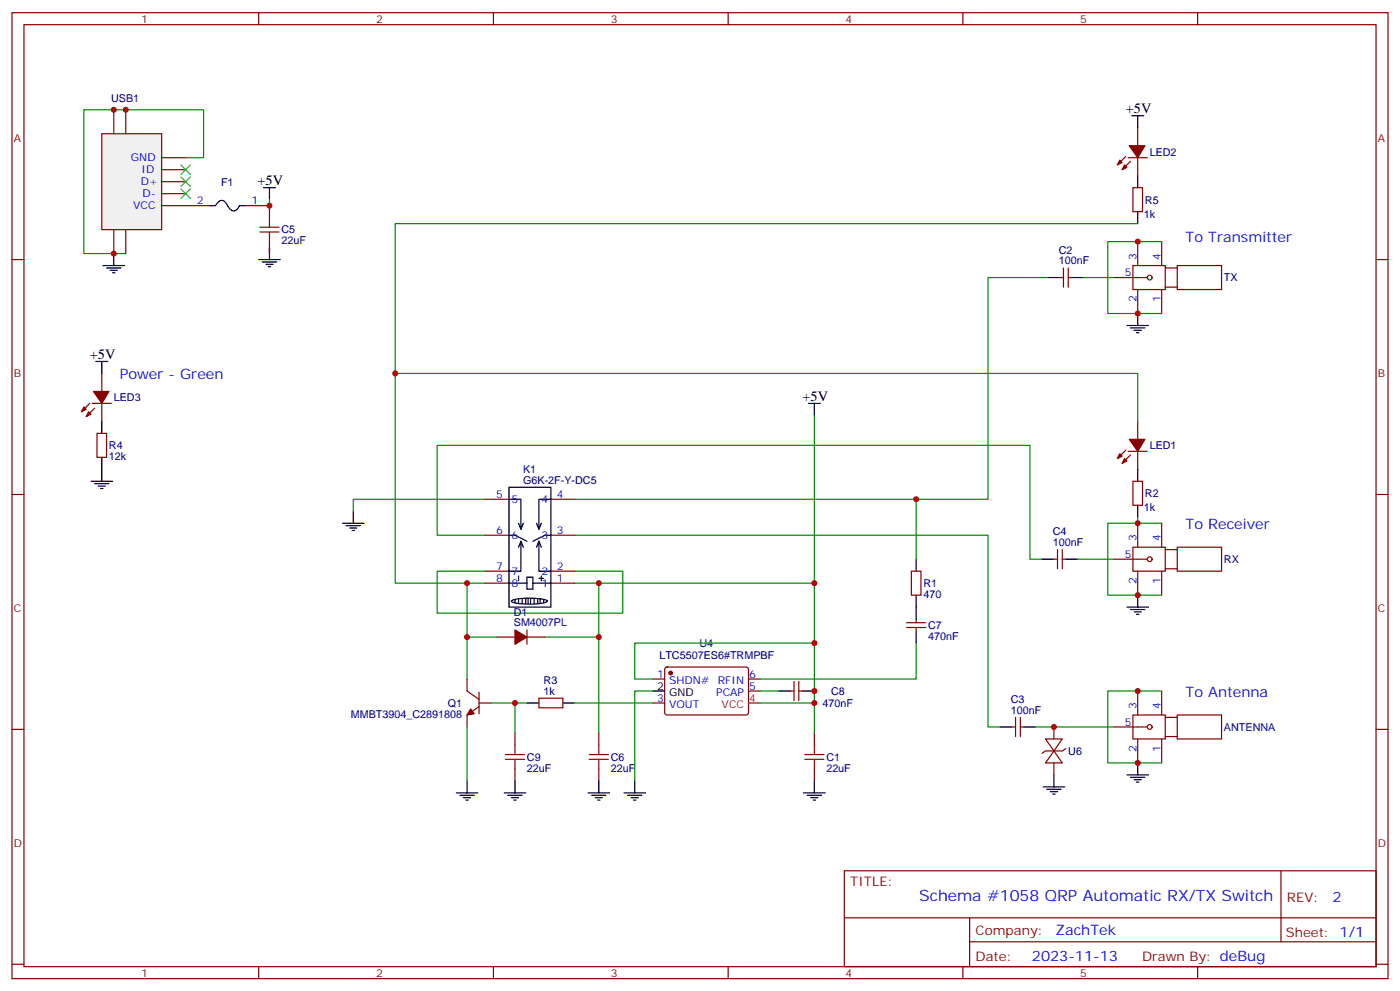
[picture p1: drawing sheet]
<svg xmlns="http://www.w3.org/2000/svg" width="412mm" height="292mm" viewBox="0 0 412 292" stroke-linecap="round" stroke-linejoin="round" font-family="sans-serif">
<g fill="none" stroke="#870000" stroke-width=".35">
<path d="M3.5 3.7h405.4v284.4h-405.4zM7.1 7.3h398.2v277.3h-398.2zM76.2 3.7v3.6M145.3 3.7v3.6M214.5 3.7v3.6M283.6 3.7v3.6M352.8 3.7v3.6M3.5 76.4h3.6M405.3 76.4h3.6M3.5 145.6h3.6M405.3 145.6h3.6M3.5 214.7h3.6"/>
<path d="M405.3 214.7h3.6M248.7 256.3h156.6v28.3h-156.6zM377.3 256.4v20.8M248.7 270.2h156.5M285.6 277.2h119.6M285.6 270.2v14.1M3.5 283.8h3.6M76.2 284.6v3.5M145.3 284.6v3.5M214.5 284.6v3.5M283.6 284.6v3.5M352.8 284.6v3.5"/>
<path d="M405.3 283.8h3.6"/>
</g>
<path d="M33.5 74.6h3.5M142.9 171.7h-5.3v15.8h8.8" fill="none" stroke="#008700" stroke-width=".35"/>
<path d="M77.6 55.2h3.5M79.4 55.2v3.6" fill="none" stroke="#000" stroke-width=".35"/>
<path d="M30 39.4h17.6v28.2h-17.6z" fill="#f0f0f0" stroke="#870000" stroke-width=".35"/>
<g fill="none" stroke="#870000" stroke-width=".35">
<path d="M33.5 32.3v7.1M37 32.3v7.1M335.1 37.6v5.3M47.6 46.4h7.1M47.6 57h7.1M47.6 53.5h7.1M47.6 50h7.1M331.6 46.1l-2.5 2.4M332.3 46.4h5.7M333 47.5l-2.4 2.5M333.7 55.2h2.8v7.1h-2.8zM335.1 46.4v5.3"/>
<path d="M33.5 67.6v7M37 67.6v7M47.6 60.5h14.1M72.3 60.5h7.1v3.6M79.4 71.1v3.5M313.3 78.9v5.6M314.7 78.9v5.6M333.7 78.2h9.6v7h-9.6zM335.1 71.1v7.1M342.2 71.1v7.1M343.3 78.9h3.5M346.8 78.2h13v7h-13z"/>
<path d="M312.2 81.7h1.1M314.7 81.7h1M328.1 81.7h9.9M335.1 85.2v7.1M342.2 85.2v7.1M343.3 84.5h3.5M26.5 118.7l-2.5 2.5M27.2 118.7h5.6M30 109.9v5.3M30 118.7v5.3M27.9 120.2l-2.5 2.4M28.6 127.6h2.8v7h-2.8z"/>
<path d="M331.6 132.5l-2.5 2.5M332.3 132.9h5.7M333 133.9l-2.4 2.5M335.1 124v5.3M335.1 132.9v5.2M142.9 157.6h7M142.9 147h7M162.3 157.6h7M162.3 147h7M333.7 141.7h2.8v7h-2.8zM335.1 154v7.1M342.2 154v7.1"/>
<path d="M142.9 171.7h7M142.9 168.1h7M162.3 171.7h7M162.3 168.1h7M268.5 168.1h2.8v7.1h-2.8zM310.4 164.6h1.1M311.5 161.8v5.6M312.9 164.6h1.1M312.9 161.8v5.6M328.1 164.6h9.9M333.7 161.1h9.6v7h-9.6zM335.1 168.1v7.1"/>
<path d="M342.2 168.1v7.1M343.3 167.4h3.5M343.3 161.8h3.5M346.8 161.1h13v7h-13zM137.6 199.9v3.5l3.5 2.5M146.4 187.5h5.3M155.2 185.4v4.3M155.2 187.5h5.3M192.3 199.9h3.5M196 196.6l.5-.2h23.6l.4 .7-.1 12.9-.6 .5-23.6-.1-.4-.6v-12.7zM220.5 199.9h3.5M267.1 183.3h5.6"/>
<path d="M267.1 184.7h5.6M269.9 182.2v1.1M269.9 184.7v1.1M141.1 206.9h3.5M141.1 203.8v6.3M141.1 208l-3.5 2.5v3.5M151.7 215.8v3.5M158.7 205.5h7.1v2.9h-7.1zM176.4 215.8v3.5M192.3 206.9h3.5M220.5 203.4h3.5M232.8 203.4h1.1"/>
<path d="M233.9 200.6v5.6M235.3 203.4h1.1M235.3 200.6v5.6M239.9 215.8v3.5M298.1 214h1.1M299.2 211.2v5.6M300.6 214h1M300.6 211.2v5.6M308 217.5h4.9l-2.5 3.6zM310.4 214v3.5M328.1 214h9.9M333.7 210.5h9.6v7h-9.6z"/>
<path d="M335.1 203.4v7.1M335.1 217.5v7.1M342.2 203.4v7.1M342.2 217.5v7.1M343.3 216.8h3.5M343.3 211.2h3.5M346.8 210.5h13v7h-13zM151.7 226.3v3.6M176.4 226.3v3.6M239.9 226.3v3.6M310.4 221.1l2.5 3.5h-4.9zM310.4 224.6v3.5"/>
<path d="M314 220.3l-1.1 .8h-4.9l-1.1 .7"/>
<circle cx="338.7" cy="81.7" r=".71"/>
<circle cx="338.7" cy="164.6" r=".71"/>
<circle cx="338.7" cy="214" r=".71"/>
</g>
<g fill="#870000" stroke="#870000" stroke-width=".35">
<path d="M26.1 121.2l.7 .7-1.4 .7z"/>
<path d="M24.7 119.8l.7 .7-1.4 .7z"/>
<path d="M27.5 115.2h4.6l-2.1 3.5z"/>
<path d="M331.3 48.5l.7 .7-1.4 .8z"/>
<path d="M329.8 47.1l.8 .7-1.5 .7z"/>
<path d="M332.7 42.9h4.6l-2.2 3.5z"/>
<path d="M331.3 135l.7 .7-1.4 .7z"/>
<path d="M329.8 133.6l.8 .7-1.5 .7z"/>
<path d="M332.7 129.3h4.6l-2.2 3.6z"/>
<path d="M138.6 208.7l1.1 1.4-2.1 .4z"/>
<path d="M151.7 185.4l3.5 2.1-3.5 2.2z"/>
<circle cx="197.6" cy="198.1" r=".53"/>
</g>
<g fill="none" stroke="#000" stroke-width=".35">
<path d="M333.4 34.1h3.5M335.1 34.1v3.5M335.1 51.7v3.5M30.3 78.2h6.4M31.4 78.9h4.2M32.5 79.6h2.1M33.5 74.6v3.6M61.7 60.5h1.8l.2-.4a1.56 1.56 0 0 1 2.7-.5l.9 1.3a1.56 1.56 0 0 0 2.7 .6l.6-1h1.7M76.2 76.4h6.3M77.3 77.1h4.2M78.3 77.8h2.1M79 78.5h.7"/>
<path d="M79.4 72.9v3.5M335.1 62.3v3.5M33.2 80.3h.7M308.7 81.7h3.5M315.7 81.7h3.6M332 95.8h6.3M333 96.5h4.3M334.1 97.2h2.1M334.8 97.9h.7M335.1 92.3v3.5M28.2 106.4h3.5M30 106.4v3.5"/>
<path d="M238.1 118.7h3.6M239.9 118.7v3.6M30 124v3.6M30 134.6v7.1M335.1 138.1v3.6M26.8 141.7h6.4M27.9 142.4h4.2M28.9 143.1h2.1M29.6 143.8h.7M100.9 154h6.3M102 154.7h4.2M103 155.4h2.1"/>
<path d="M103.7 156.1h.7M104.1 150.5v3.5M149.9 143.4h12.4v35.3h-12.4zM149.9 157.6h1.8l3.5 1.7M149.9 147h3.6v8.8l.7-1.8M152.8 154l.7 1.8M153.5 159.3l.7 1.8M158 154l.7 1.8M158.7 159.3l.8 1.8M162.3 157.6h-1.8l-3.5 1.7M162.3 147h-3.6v8.8l.8-1.8M335.1 148.7v3.6"/>
<path d="M149.9 171.7h5.3M150.7 176.8a19.4 19.4 0 0 1 10.4 0l.1 .2a8.7 8.7 0 0 1-5.3 .8 8.7 8.7 0 0 1-5.3-.8zM151.7 176.6v.7M152.8 161.1l.7-1.8v8.8h-3.6M152.8 169.5v1.5M152.8 176.2v1.5M153.8 176.2v1.5M154.9 176.2v1.5M155.2 169.9h1.8v3.5h-1.8zM155.6 176.2v1.5M156.3 176.2v1.5M157 171.7h5.3"/>
<path d="M157.3 176.2v1.5M158 161.1l.7-1.8v8.8h3.6M158.4 176.2v1.5M158.7 170.3h1.5M159.1 176.2v1.5M159.5 169.5v1.5M160.2 176.6v.7M269.9 164.6v3.5M269.9 175.2v7M306.9 164.6h3.5M314 164.6h3.5M332 178.7h6.3"/>
<path d="M333 179.4h4.3M335.1 175.2v3.5M269.9 185.8v3.5M334.1 180.1h2.1M334.8 180.8h.7M155.2 206.9h3.5M165.8 206.9h3.5M192.3 203.4h3.5M229.3 203.4h3.5M236.4 203.4h3.5M294.6 214h3.5M301.6 214h3.6"/>
<path d="M134.4 233.4h6.4M135.5 234.1h4.2M136.5 234.8h2.1M137.2 235.5h.7M137.6 229.9v3.5M148.5 233.4h6.4M149.6 234.1h4.2M150.6 234.8h2.2M151.3 235.5h.7M151.7 229.9v3.5M173.2 233.4h6.4M174.3 234.1h4.2"/>
<path d="M175.3 234.8h2.1M176 235.5h.7M176.4 229.9v3.5M183.8 233.4h6.3M184.9 234.1h4.2M185.9 234.8h2.1M186.6 235.5h.7M187 229.9v3.5M236.7 233.4h6.4M237.8 234.1h4.2M238.8 234.8h2.1M239.5 235.5h.7"/>
<path d="M239.9 229.9v3.5M307.3 231.6h6.3M308.3 232.3h4.3M309.4 233h2.1M310.1 233.8h.7M310.4 228.1v3.5M332 228.1h6.3M333 228.8h4.3M334.1 229.5h2.1M334.8 230.2h.7M335.1 224.6v3.5"/>
</g>
<path d="M53.3 48.5l2.8 2.9M53.3 52.1l2.8 2.8M53.3 55.6l2.8 2.8M56.1 48.5l-2.8 2.9M56.1 52.1l-2.8 2.8M56.1 55.6l-2.8 2.8" fill="none" stroke="#3c3" stroke-width=".35"/>
<g fill="none" stroke="#008700" stroke-width=".35">
<path d="M54.7 46.4h5.3v-14.1h-35.3v42.3h8.8M79.4 58.8v1.7M79.4 72.9v1.7M335.1 65.8h-218.7v44.1M342.2 71.1h-15.9v21.2h15.9M308.7 81.7h-17.7v65.3h-121.7M319.3 81.7h8.8M239.9 122.3v49.4h-70.6M335.1 124v-14.1h-218.7v61.8h21.2M142.9 157.6h-14.1v-26.5h174.6v33.5h3.5M142.9 147h-38.8v3.5M169.3 157.6h121.7v56.4h3.6"/>
<path d="M269.9 147v17.6M335.1 152.3v1.7M342.2 154h-15.9v21.2h15.9M142.9 168.1h-14.1v12.4h54.6v-12.4h-14.1M176.4 171.7v15.8h-15.9M239.9 171.7v35.2h-15.9M317.5 164.6h10.6M137.6 187.5v12.4M176.4 187.5v28.3M239.9 189.3h-52.9v10.6h5.3M269.9 189.3v10.6h-45.9M137.6 214v15.9"/>
<path d="M144.6 206.9h10.6M151.7 206.9v8.9M169.3 206.9h23M192.3 203.4h-5.3v26.5M224 203.4h5.3M239.9 206.9v8.9M305.2 214h22.9M342.2 203.4h-15.9v21.2h15.9"/>
</g>
<g fill="none" stroke="#a10000" stroke-width=".35">
<path d="M76.6 66.9h5.6M76.6 68.3h5.6M79.4 64.1v2.8M79.4 68.3v2.8M151.7 219.3v2.8M176.4 219.3v2.8M239.9 219.3v2.8M148.9 222.1h5.6M148.9 223.5h5.6M151.7 223.5v2.8M173.6 222.1h5.6M173.6 223.5h5.6"/>
<path d="M176.4 223.5v2.8M237.1 222.1h5.6M237.1 223.5h5.6M239.9 223.5v2.8"/>
</g>
<path d="M220.5 206.9h3.5" fill="none" stroke="#f00" stroke-width=".35"/>
<g fill="#c00">
<circle cx="37" cy="32.3" r=".88"/>
<circle cx="33.5" cy="32.3" r=".88"/>
<circle cx="33.5" cy="74.6" r=".88"/>
<circle cx="176.4" cy="171.7" r=".88"/>
<circle cx="335.1" cy="224.6" r=".88"/>
<circle cx="335.1" cy="203.4" r=".88"/>
<circle cx="335.1" cy="175.2" r=".88"/>
<circle cx="335.1" cy="154" r=".88"/>
<circle cx="335.1" cy="92.3" r=".88"/>
<circle cx="335.1" cy="71.1" r=".88"/>
<circle cx="310.4" cy="214" r=".88"/>
<circle cx="176.4" cy="187.5" r=".88"/>
<circle cx="137.6" cy="187.5" r=".88"/>
<circle cx="116.4" cy="109.9" r=".88"/>
<circle cx="239.9" cy="171.7" r=".88"/>
<circle cx="239.9" cy="203.4" r=".88"/>
<circle cx="239.9" cy="206.9" r=".88"/>
<circle cx="239.9" cy="189.3" r=".88"/>
<circle cx="151.7" cy="206.9" r=".88"/>
<circle cx="79.4" cy="60.5" r=".88"/>
<circle cx="269.9" cy="147" r=".88"/>
<circle cx="137.6" cy="171.7" r=".88"/>
</g>
<text font-size="4.6" fill="#00f" x="270.8" y="265.4">Schema #1058 QRP Automatic RX/TX Switch</text>
<g font-size="4.2">
<text x="331.6" y="33.4">+5V</text>
<text x="75.8" y="54.5">+5V</text>
<text x="26.5" y="105.7">+5V</text>
<text x="236.4" y="118">+5V</text>
</g>
<g font-size="4.2" fill="#00f">
<text x="349.2" y="71.1">To Transmitter</text>
<text x="35.3" y="111.7">Power - Green</text>
<text x="349.2" y="155.8">To Receiver</text>
<text x="349.2" y="205.2">To Antenna</text>
<text x="392.5" y="265.6">2</text>
<text x="310.9" y="275.2">ZachTek</text>
<text x="304" y="283">2023-11-13</text>
</g>
<g font-size="3.9" fill="#800">
<text x="250.5" y="260.9">TITLE:</text>
<text x="379.1" y="265.6">REV:</text>
<text x="287.4" y="275.1">Company:</text>
<text x="378.7" y="275.7">Sheet: 1/1</text>
<text x="287.4" y="282.8">Date:</text>
<text x="336.4" y="282.9">Drawn By: deBug</text>
</g>
<g font-size="3.2" fill="#800">
<text x="41.6" y="6.7">1</text>
<text x="110.8" y="6.7">2</text>
<text x="179.9" y="6.7">3</text>
<text x="249.1" y="6.7">4</text>
<text x="318.2" y="6.7">5</text>
<text x="4.1" y="41.8">A</text>
<text x="405.9" y="41.8">A</text>
<text x="4.1" y="111">B</text>
<text x="405.9" y="111">B</text>
<text x="4.1" y="180.1">C</text>
<text x="405.9" y="180.1">C</text>
<text x="4.1" y="249.3">D</text>
<text x="405.9" y="249.3">D</text>
<text x="41.6" y="287.5">1</text>
<text x="110.8" y="287.5">2</text>
<text x="179.9" y="287.5">3</text>
<text x="249.1" y="287.5">4</text>
<text x="318.2" y="287.5">5</text>
</g>
<g font-size="3.2" fill="#000080">
<text x="32.7" y="30">USB1</text>
<text x="338.7" y="45.8">LED2</text>
<text x="65.1" y="54.7">F1</text>
<text x="337.3" y="59.9">R5</text>
<text x="336.9" y="64.1">1k</text>
<text x="82.9" y="72">22uF</text>
<text x="82.9" y="68.7">C5</text>
<text x="311.9" y="77.8">100nF</text>
<text x="311.9" y="74.7">C2</text>
<text x="360.5" y="82.8">TX</text>
<text x="33.5" y="118.1">LED3</text>
<text x="32.1" y="135.4">12k</text>
<text x="32.1" y="132.3">R4</text>
<text x="338.7" y="132.2">LED1</text>
<text x="154.1" y="142.4">G6K-2F-Y-DC5</text>
<text x="154.1" y="139.2">K1</text>
<text x="337.3" y="146.3">R2</text>
<text x="336.9" y="150.5">1k</text>
<text x="310.1" y="160.7">100nF</text>
<text x="310.1" y="157.6">C4</text>
<text x="360.5" y="165.7">RX</text>
<text x="272" y="172.8">R1</text>
<text x="272" y="176">470</text>
<text x="151.4" y="184.4">SM4007PL</text>
<text x="151.4" y="181.2">D1</text>
<text x="273.4" y="185.2">C7</text>
<text x="206" y="190.5">U4</text>
<text x="273.4" y="188.4">470nF</text>
<text x="194.2" y="194">LTC5507ES6#TRMPBF</text>
<text x="160.1" y="201.3">R3</text>
<text x="131.9" y="208.1">Q1</text>
<text x="160.1" y="204.5">1k</text>
<text x="242.3" y="208.1">470nF</text>
<text x="244.8" y="204.6">C8</text>
<text x="297.8" y="207">C3</text>
<text x="103.3" y="211.3">MMBT3904_C2891808</text>
<text x="297.8" y="210.1">100nF</text>
<text x="360.5" y="215.1">ANTENNA</text>
<text x="155.2" y="227.2">22uF</text>
<text x="155.2" y="223.9">C9</text>
<text x="179.9" y="227.2">22uF</text>
<text x="179.9" y="223.9">C6</text>
<text x="243.4" y="227.2">22uF</text>
<text x="243.4" y="223.9">C1</text>
<text x="314.7" y="222.2">U6</text>
</g>
<g font-size="3.2" fill="#00f">
<text x="38.6" y="47.5">GND</text>
<text x="41.7" y="51">ID</text>
<text x="41.5" y="54.5">D+</text>
<text x="42" y="58.1">D-</text>
<text x="39.3" y="61.6">VCC</text>
<text x="58" y="60.2">2</text>
<text x="74.1" y="60.2">1</text>
<text x="334.8" y="76.4" transform="rotate(-90 334.8 76.4)">3</text>
<text x="341.8" y="76.4" transform="rotate(-90 341.8 76.4)">4</text>
<text x="331.4" y="81.4">5</text>
<text x="334.8" y="89" transform="rotate(-90 334.8 89)">2</text>
<text x="341.8" y="89" transform="rotate(-90 341.8 89)">1</text>
<text x="146.2" y="146.6">5</text>
<text x="150.6" y="148">5</text>
<text x="159.6" y="148">4</text>
<text x="164" y="146.6">4</text>
<text x="146.2" y="157.2">6</text>
<text x="150.6" y="158.6">6</text>
<text x="159.6" y="158.6">3</text>
<text x="164" y="157.2">3</text>
<text x="334.8" y="159.3" transform="rotate(-90 334.8 159.3)">3</text>
<text x="341.8" y="159.3" transform="rotate(-90 341.8 159.3)">4</text>
<text x="146.2" y="167.8">7</text>
<text x="164" y="167.8">2</text>
<text x="331.4" y="164.3">5</text>
<text x="146.2" y="171.3">8</text>
<text x="150.6" y="169.2">7</text>
<text x="150.6" y="172.7">8</text>
<text x="159.6" y="172.7">1</text>
<text x="159.6" y="169.2">2</text>
<text x="164" y="171.3">1</text>
<text x="334.8" y="171.9" transform="rotate(-90 334.8 171.9)">2</text>
<text x="341.8" y="171.9" transform="rotate(-90 341.8 171.9)">1</text>
<text x="193.6" y="199.5">1</text>
<text x="197.1" y="201.3">SHDN#</text>
<text x="211.4" y="201.3">RFIN</text>
<text x="220.7" y="203.1">5</text>
<text x="220.7" y="199.5">6</text>
<text x="193.6" y="206.6">3</text>
<text x="197.1" y="208.4">VOUT</text>
<text x="211" y="204.8">PCAP</text>
<text x="334.8" y="208.7" transform="rotate(-90 334.8 208.7)">3</text>
<text x="341.8" y="208.7" transform="rotate(-90 341.8 208.7)">4</text>
<text x="331.4" y="213.6">5</text>
<text x="334.8" y="221.3" transform="rotate(-90 334.8 221.3)">2</text>
<text x="341.8" y="221.3" transform="rotate(-90 341.8 221.3)">1</text>
</g>
<g font-size="3.2">
<text x="193.6" y="203.1">2</text>
<text x="197.1" y="204.8">GND</text>
</g>
<g font-size="3.2" fill="#f00">
<text x="212.6" y="208.4">VCC</text>
<text x="220.7" y="206.6">4</text>
</g>
</svg>
